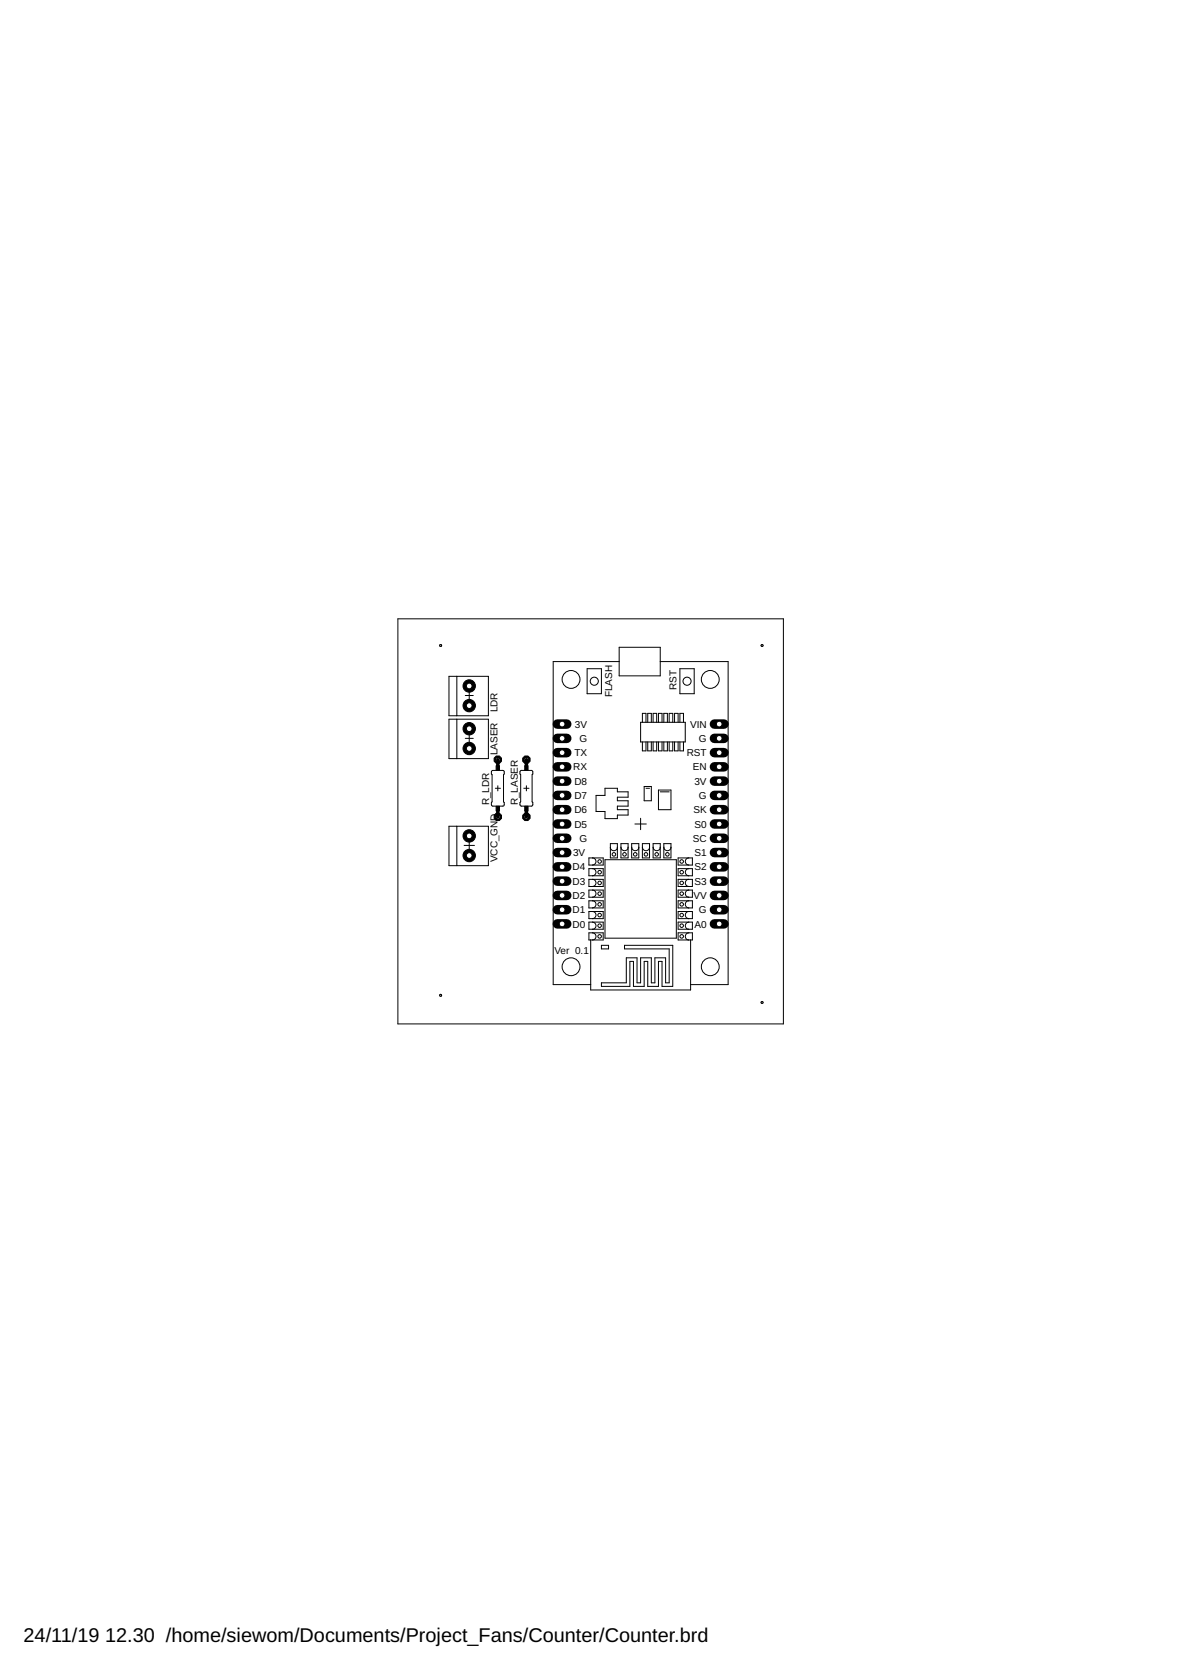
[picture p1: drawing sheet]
<svg xmlns="http://www.w3.org/2000/svg" width="210mm" height="297mm" viewBox="0 0 210 297" stroke-linecap="round" stroke-linejoin="round" font-family="sans-serif">
<circle cx="93.6" cy="145.2" r=".71" fill="#000" stroke="#000" stroke-width=".18"/>
<circle cx="93.6" cy="145.2" r=".4" fill="#fff" stroke="#000" stroke-width=".18"/>
<circle cx="93.6" cy="135" r=".71" fill="#000" stroke="#000" stroke-width=".18"/>
<circle cx="93.6" cy="135" r=".4" fill="#fff" stroke="#000" stroke-width=".18"/>
<path d="M127 164.2h1.7" fill="none" stroke="#000" stroke-width="1.7"/>
<circle cx="127.8" cy="164.2" r=".51" fill="#fff" stroke="#000" stroke-width=".18"/>
<path d="M127 161.7h1.7" fill="none" stroke="#000" stroke-width="1.7"/>
<circle cx="127.8" cy="161.7" r=".51" fill="#fff" stroke="#000" stroke-width=".18"/>
<path d="M127 159.2h1.7" fill="none" stroke="#000" stroke-width="1.7"/>
<circle cx="127.8" cy="159.2" r=".51" fill="#fff" stroke="#000" stroke-width=".18"/>
<path d="M127 156.6h1.7" fill="none" stroke="#000" stroke-width="1.7"/>
<circle cx="127.8" cy="156.6" r=".51" fill="#fff" stroke="#000" stroke-width=".18"/>
<path d="M127 154.1h1.7" fill="none" stroke="#000" stroke-width="1.7"/>
<circle cx="127.8" cy="154.1" r=".51" fill="#fff" stroke="#000" stroke-width=".18"/>
<path d="M127 151.6h1.7" fill="none" stroke="#000" stroke-width="1.7"/>
<circle cx="127.8" cy="151.6" r=".51" fill="#fff" stroke="#000" stroke-width=".18"/>
<path d="M127 149h1.7" fill="none" stroke="#000" stroke-width="1.7"/>
<circle cx="127.8" cy="149" r=".51" fill="#fff" stroke="#000" stroke-width=".18"/>
<path d="M127 146.5h1.7" fill="none" stroke="#000" stroke-width="1.7"/>
<circle cx="127.8" cy="146.5" r=".51" fill="#fff" stroke="#000" stroke-width=".18"/>
<path d="M127 143.9h1.7" fill="none" stroke="#000" stroke-width="1.7"/>
<circle cx="127.8" cy="143.9" r=".51" fill="#fff" stroke="#000" stroke-width=".18"/>
<path d="M127 141.4h1.7" fill="none" stroke="#000" stroke-width="1.7"/>
<circle cx="127.8" cy="141.4" r=".51" fill="#fff" stroke="#000" stroke-width=".18"/>
<path d="M127 138.9h1.7" fill="none" stroke="#000" stroke-width="1.7"/>
<circle cx="127.8" cy="138.9" r=".51" fill="#fff" stroke="#000" stroke-width=".18"/>
<path d="M127 136.3h1.7" fill="none" stroke="#000" stroke-width="1.7"/>
<circle cx="127.8" cy="136.3" r=".51" fill="#fff" stroke="#000" stroke-width=".18"/>
<path d="M127 133.8h1.7" fill="none" stroke="#000" stroke-width="1.7"/>
<circle cx="127.8" cy="133.8" r=".51" fill="#fff" stroke="#000" stroke-width=".18"/>
<path d="M127 131.3h1.7" fill="none" stroke="#000" stroke-width="1.7"/>
<circle cx="127.8" cy="131.3" r=".51" fill="#fff" stroke="#000" stroke-width=".18"/>
<path d="M127 128.7h1.7" fill="none" stroke="#000" stroke-width="1.7"/>
<circle cx="127.8" cy="128.7" r=".51" fill="#fff" stroke="#000" stroke-width=".18"/>
<path d="M99.1 128.7h1.6" fill="none" stroke="#000" stroke-width="1.7"/>
<circle cx="99.9" cy="128.7" r=".51" fill="#fff" stroke="#000" stroke-width=".18"/>
<path d="M99.1 131.3h1.6" fill="none" stroke="#000" stroke-width="1.7"/>
<circle cx="99.9" cy="131.3" r=".51" fill="#fff" stroke="#000" stroke-width=".18"/>
<path d="M99.1 133.8h1.6" fill="none" stroke="#000" stroke-width="1.7"/>
<circle cx="99.9" cy="133.8" r=".51" fill="#fff" stroke="#000" stroke-width=".18"/>
<path d="M99.1 136.3h1.6" fill="none" stroke="#000" stroke-width="1.7"/>
<circle cx="99.9" cy="136.3" r=".51" fill="#fff" stroke="#000" stroke-width=".18"/>
<path d="M99.1 138.9h1.6" fill="none" stroke="#000" stroke-width="1.7"/>
<circle cx="99.9" cy="138.9" r=".51" fill="#fff" stroke="#000" stroke-width=".18"/>
<path d="M99.1 141.4h1.6" fill="none" stroke="#000" stroke-width="1.7"/>
<circle cx="99.9" cy="141.4" r=".51" fill="#fff" stroke="#000" stroke-width=".18"/>
<path d="M99.1 143.9h1.6" fill="none" stroke="#000" stroke-width="1.7"/>
<circle cx="99.9" cy="143.9" r=".51" fill="#fff" stroke="#000" stroke-width=".18"/>
<path d="M99.1 146.5h1.6" fill="none" stroke="#000" stroke-width="1.7"/>
<circle cx="99.9" cy="146.5" r=".51" fill="#fff" stroke="#000" stroke-width=".18"/>
<path d="M99.1 149h1.6" fill="none" stroke="#000" stroke-width="1.7"/>
<circle cx="99.9" cy="149" r=".51" fill="#fff" stroke="#000" stroke-width=".18"/>
<path d="M99.1 151.6h1.6" fill="none" stroke="#000" stroke-width="1.7"/>
<circle cx="99.9" cy="151.6" r=".51" fill="#fff" stroke="#000" stroke-width=".18"/>
<path d="M99.1 154.1h1.6" fill="none" stroke="#000" stroke-width="1.7"/>
<circle cx="99.9" cy="154.1" r=".51" fill="#fff" stroke="#000" stroke-width=".18"/>
<path d="M99.1 156.6h1.6" fill="none" stroke="#000" stroke-width="1.7"/>
<circle cx="99.9" cy="156.6" r=".51" fill="#fff" stroke="#000" stroke-width=".18"/>
<path d="M99.1 159.2h1.6" fill="none" stroke="#000" stroke-width="1.7"/>
<circle cx="99.9" cy="159.2" r=".51" fill="#fff" stroke="#000" stroke-width=".18"/>
<path d="M99.1 161.7h1.6" fill="none" stroke="#000" stroke-width="1.7"/>
<circle cx="99.9" cy="161.7" r=".51" fill="#fff" stroke="#000" stroke-width=".18"/>
<path d="M99.1 164.2h1.6" fill="none" stroke="#000" stroke-width="1.7"/>
<circle cx="99.9" cy="164.2" r=".51" fill="#fff" stroke="#000" stroke-width=".18"/>
<circle cx="83.4" cy="125.4" r="1.1" fill="#000" stroke="#000" stroke-width=".18"/>
<circle cx="83.4" cy="125.4" r=".51" fill="#fff" stroke="#000" stroke-width=".18"/>
<circle cx="83.4" cy="121.9" r="1.1" fill="#000" stroke="#000" stroke-width=".18"/>
<circle cx="83.4" cy="121.9" r=".51" fill="#fff" stroke="#000" stroke-width=".18"/>
<circle cx="83.4" cy="133.1" r="1.1" fill="#000" stroke="#000" stroke-width=".18"/>
<circle cx="83.4" cy="133.1" r=".51" fill="#fff" stroke="#000" stroke-width=".18"/>
<circle cx="83.4" cy="129.5" r="1.1" fill="#000" stroke="#000" stroke-width=".18"/>
<circle cx="83.4" cy="129.5" r=".51" fill="#fff" stroke="#000" stroke-width=".18"/>
<circle cx="83.4" cy="152.1" r="1.1" fill="#000" stroke="#000" stroke-width=".18"/>
<circle cx="83.4" cy="152.1" r=".51" fill="#fff" stroke="#000" stroke-width=".18"/>
<circle cx="83.4" cy="148.6" r="1.1" fill="#000" stroke="#000" stroke-width=".18"/>
<circle cx="83.4" cy="148.6" r=".51" fill="#fff" stroke="#000" stroke-width=".18"/>
<circle cx="88.5" cy="145.2" r=".71" fill="#000" stroke="#000" stroke-width=".18"/>
<circle cx="88.5" cy="145.2" r=".4" fill="#fff" stroke="#000" stroke-width=".18"/>
<circle cx="88.5" cy="135" r=".71" fill="#000" stroke="#000" stroke-width=".18"/>
<circle cx="88.5" cy="135" r=".4" fill="#fff" stroke="#000" stroke-width=".18"/>
<g fill="none" stroke="#000" stroke-width=".18">
<path d="M70.7 110h68.5v72h-68.5zM104.4 118.9h2.5v4.4h-2.5zM110 117.6h-11.7v57.4h6.7M110 115.1h7.3v5h-7.3zM117.3 117.6h12.1v57.4h-6.7M120.8 118.9h2.6v4.4h-2.6zM79.8 120.2h7v7h-7zM79.8 127.8h7v7.1h-7zM81.2 120.2v7M81.2 127.8v7.1M82.7 123.6h1.4M82.7 131.3h1.4"/>
<path d="M83.4 122.9v1.4M83.4 130.5v1.5M87.4 137l2-.1 .2 .2v.5l-.1 .1v4.8l.1 .2v.3l-.1 .3h-1.9l-.2-.1-.1-.5 .2-.2v-4.8l-.2-.1zM88.5 139.7v.9M92.5 137l1.9-.1 .3 .2v.5l-.1 .1v4.8l.1 .2v.3l-.1 .3h-1.9l-.3-.1v-.5l.1-.2v-4.8l-.1-.1zM93.6 139.7v.9M113.9 128.4h7.9v3.5h-7.9zM114.2 128.4v-1.6h.6v1.6M114.2 131.9v1.6h.6v-1.6M114.5 139.8h1.3v2.5h-1.3zM115.1 128.4v-1.6h.7v1.6M115.1 131.9v1.6h.7v-1.6"/>
<path d="M116.1 128.4v-1.6h.6v1.6M116.1 131.9v1.6h.6v-1.6M117 128.4v-1.6h.7v1.6M117 131.9v1.6h.7v-1.6M118 128.4v-1.6h.6v1.6M118 131.9v1.6h.6v-1.6M118.9 128.4v-1.6h.7v1.6M118.9 131.9v1.6h.7v-1.6M119.9 128.4v-1.6h.6v1.6M119.9 131.9v1.6h.6v-1.6M120.8 128.4v-1.6h.7v1.6M120.8 131.9v1.6h.7v-1.6"/>
<path d="M79.8 146.9h7v7h-7zM81.2 146.9v7M82.5 150.3h1.8M83.4 149.4v1.8M88 140.1h.9M93.1 140.1h.9M104.7 158.2h2.5v1.3h-2.5zM104.7 156.3h2.5v1.3h-2.5zM104.7 154.4h2.5v1.3h-2.5zM104.7 152.5h2.5v1.3h-2.5zM105.3 152.5a.63 .63 0 0 1 .6 .6 .63 .63 0 0 1-.6 .7M105.3 154.4a.63 .63 0 0 1 .6 .6 .63 .63 0 0 1-.6 .7"/>
<path d="M105.3 156.3a.63 .63 0 0 1 .6 .7 .63 .63 0 0 1-.6 .6M105.3 158.2a.63 .63 0 0 1 .6 .7 .63 .63 0 0 1-.6 .6M105.9 141.4h1.6v-1.3h2.2v.7h1.9v.9h-1.9v.6h1.9v1h-1.9v.6h1.9v1h-1.9v.6h-2.2v-1.2h-1.6zM107.5 152.8h12.7v14h-12.7zM108.5 150.6a.62 .62 0 0 0 .6 .6 .62 .62 0 0 0 .6-.6M108.5 150h1.2v2.5h-1.2zM110.4 150.6a.63 .63 0 0 0 .6 .6 .63 .63 0 0 0 .6-.6M110.4 150h1.2v2.5h-1.2zM112.3 150.6a.63 .63 0 0 0 .6 .6 .63 .63 0 0 0 .6-.6M112.3 150h1.2v2.5h-1.2zM112.8 146.5h2.1M113.9 145.5v2"/>
<path d="M114.2 150.6a.63 .63 0 0 0 .6 .6 .63 .63 0 0 0 .6-.6M114.2 150h1.2v2.5h-1.2zM114.8 140.1h.6M116.1 150.6a.63 .63 0 0 0 .6 .6 .63 .63 0 0 0 .6-.6M116.1 150h1.2v2.5h-1.2zM117 140.4h2.3v3.5h-2.3zM117.3 140.8h1.6M118 150.6a.63 .63 0 0 0 .6 .6 .63 .63 0 0 0 .7-.6M118 150h1.3v2.5h-1.3zM120.5 152.5h2.6v1.3h-2.6zM120.5 154.4h2.6v1.3h-2.6zM120.5 156.3h2.6v1.3h-2.6z"/>
<path d="M120.5 158.2h2.6v1.3h-2.6zM122.4 158.2a.63 .63 0 0 0-.6 .7 .63 .63 0 0 0 .6 .6M122.4 156.3a.63 .63 0 0 0-.6 .7 .63 .63 0 0 0 .6 .6M122.4 154.4a.63 .63 0 0 0-.6 .6 .63 .63 0 0 0 .6 .7M122.4 152.5a.63 .63 0 0 0-.6 .6 .63 .63 0 0 0 .6 .7M104.7 165.8h2.5v1.3h-2.5zM104.7 163.9h2.5v1.3h-2.5zM104.7 162h2.5v1.3h-2.5zM104.7 160.1h2.5v1.3h-2.5zM105 167.1v8.9h17.7v-8.9M105.3 160.1a.63 .63 0 0 1 .6 .7 .63 .63 0 0 1-.6 .6M105.3 162a.63 .63 0 0 1 .6 .7 .63 .63 0 0 1-.6 .6"/>
<path d="M105.3 163.9a.63 .63 0 0 1 .6 .6 .63 .63 0 0 1-.6 .7M105.3 165.8a.63 .63 0 0 1 .6 .7 .63 .63 0 0 1-.6 .6M106.9 168h1.3v.7h-1.3zM111 168h8.6v7.3h-1.9v-4.4h-.7v4.4h-1.9v-4.4h-.6v4.4h-1.9v-4.4h-.6v4.4h-5.1v-.6h4.4v-4.4h1.9v4.4h.7v-4.4h1.9v4.4h.6v-4.4h1.9v4.4h.6v-6h-7.9zM120.5 160.1h2.6v1.3h-2.6zM120.5 162h2.6v1.3h-2.6zM120.5 163.9h2.6v1.3h-2.6zM120.5 165.8h2.6v1.3h-2.6zM122.4 165.8a.63 .63 0 0 0-.6 .7 .63 .63 0 0 0 .6 .6M122.4 163.9a.63 .63 0 0 0-.6 .6 .63 .63 0 0 0 .6 .7M122.4 162a.63 .63 0 0 0-.6 .7 .63 .63 0 0 0 .6 .6M122.4 160.1a.63 .63 0 0 0-.6 .7 .63 .63 0 0 0 .6 .6"/>
<circle cx="78.3" cy="114.7" r=".17"/>
<circle cx="101.5" cy="120.8" r="1.59"/>
<circle cx="105.6" cy="121.1" r=".72"/>
<circle cx="122.1" cy="121.1" r=".72"/>
<circle cx="126.2" cy="120.8" r="1.59"/>
<circle cx="106.6" cy="157" r=".32"/>
<circle cx="106.6" cy="153.1" r=".32"/>
<circle cx="106.6" cy="155" r=".32"/>
<circle cx="106.6" cy="158.9" r=".32"/>
<circle cx="109.1" cy="151.9" r=".32"/>
<circle cx="111" cy="151.9" r=".32"/>
<circle cx="112.9" cy="151.9" r=".32"/>
<circle cx="114.8" cy="151.9" r=".32"/>
<circle cx="116.7" cy="151.9" r=".32"/>
<circle cx="118.6" cy="151.9" r=".32"/>
<circle cx="121.2" cy="155" r=".32"/>
<circle cx="121.2" cy="157" r=".32"/>
<circle cx="121.2" cy="153.1" r=".32"/>
<circle cx="121.2" cy="158.9" r=".32"/>
<circle cx="101.5" cy="171.9" r="1.59"/>
<circle cx="106.6" cy="160.8" r=".32"/>
<circle cx="106.6" cy="164.5" r=".32"/>
<circle cx="106.6" cy="162.7" r=".32"/>
<circle cx="106.6" cy="166.5" r=".32"/>
<circle cx="121.2" cy="166.5" r=".32"/>
<circle cx="121.2" cy="160.8" r=".32"/>
<circle cx="121.2" cy="164.5" r=".32"/>
<circle cx="121.2" cy="162.7" r=".32"/>
<circle cx="126.2" cy="171.9" r="1.59"/>
</g>
<path d="M88.2 136.1h.6v.8h-.6zM93.3 136.1h.6v.8h-.6zM88.2 143.3h.6v.9h-.6zM93.3 143.3h.6v.9h-.6z" fill="#000" stroke="#000" stroke-width=".18"/>
<path d="M88.5 135v1.1M93.6 135v1.1M88.5 144.2v1M93.6 144.2v1" fill="none" stroke="#000" stroke-width=".61"/>
<circle cx="78.3" cy="114.7" r=".17" fill="#fff" stroke="#000" stroke-width=".18"/>
<circle cx="135.4" cy="114.7" r=".17" fill="none" stroke="#000" stroke-width=".18"/>
<circle cx="135.4" cy="114.7" r=".17" fill="#fff" stroke="#000" stroke-width=".18"/>
<circle cx="135.4" cy="178.2" r=".17" fill="none" stroke="#000" stroke-width=".18"/>
<circle cx="135.4" cy="178.2" r=".17" fill="#fff" stroke="#000" stroke-width=".18"/>
<circle cx="78.3" cy="176.9" r=".17" fill="none" stroke="#000" stroke-width=".18"/>
<circle cx="78.3" cy="176.9" r=".17" fill="#fff" stroke="#000" stroke-width=".18"/>
<g font-size="3.5">
<text x="4.2" y="291.8">24/11/19</text>
<text x="18.7" y="291.8">12.30 /home/siewom/Documents/Project_Fans/Counter/Counter.brd</text>
</g>
<g font-size="1.8">
<text x="108.8" y="123.9" transform="rotate(-90 108.8 123.9)">FLASH</text>
<text x="120.2" y="122.7" transform="rotate(-90 120.2 122.7)">RST</text>
<text x="88.4" y="126.6" transform="rotate(-90 88.4 126.6)">LDR</text>
<text x="102.2" y="129.3">3V</text>
<text x="103" y="131.9">G</text>
<text x="122.6" y="129.3">VIN</text>
<text x="124.2" y="131.9">G</text>
<text x="88.4" y="134.2" transform="rotate(-90 88.4 134.2)">LASER</text>
<text x="101.9" y="137">RX</text>
<text x="102.1" y="134.4">TX</text>
<text x="122" y="134.4">RST</text>
<text x="123.1" y="137">EN</text>
<text x="87" y="143.2" transform="rotate(-90 87 143.2)">R_LDR</text>
<text x="92" y="143.2" transform="rotate(-90 92 143.2)">R_LASER</text>
<text x="102.1" y="139.5">D8</text>
<text x="102.1" y="142">D7</text>
<text x="123.4" y="139.5">3V</text>
<text x="124.2" y="142">G</text>
<text x="102.1" y="144.6">D6</text>
<text x="102.1" y="147.1">D5</text>
<text x="103" y="149.6">G</text>
<text x="123.1" y="149.6">SC</text>
<text x="123.2" y="144.6">SK</text>
<text x="123.4" y="147.1">S0</text>
<text x="88.4" y="153.3" transform="rotate(-90 88.4 153.3)">VCC_GND</text>
<text x="101.8" y="154.7">D4</text>
<text x="101.8" y="152.2">3V</text>
<text x="123.4" y="154.7">S2</text>
<text x="123.4" y="152.2">S1</text>
<text x="101.8" y="157.3">D3</text>
<text x="101.8" y="159.8">D2</text>
<text x="123.2" y="159.8">VV</text>
<text x="123.4" y="157.3">S3</text>
<text x="101.8" y="162.3">D1</text>
<text x="101.8" y="164.9">D0</text>
<text x="123.4" y="164.9">A0</text>
<text x="124.2" y="162.3">G</text>
<text x="98.5" y="169.6">Ver 0.1</text>
</g>
</svg>
